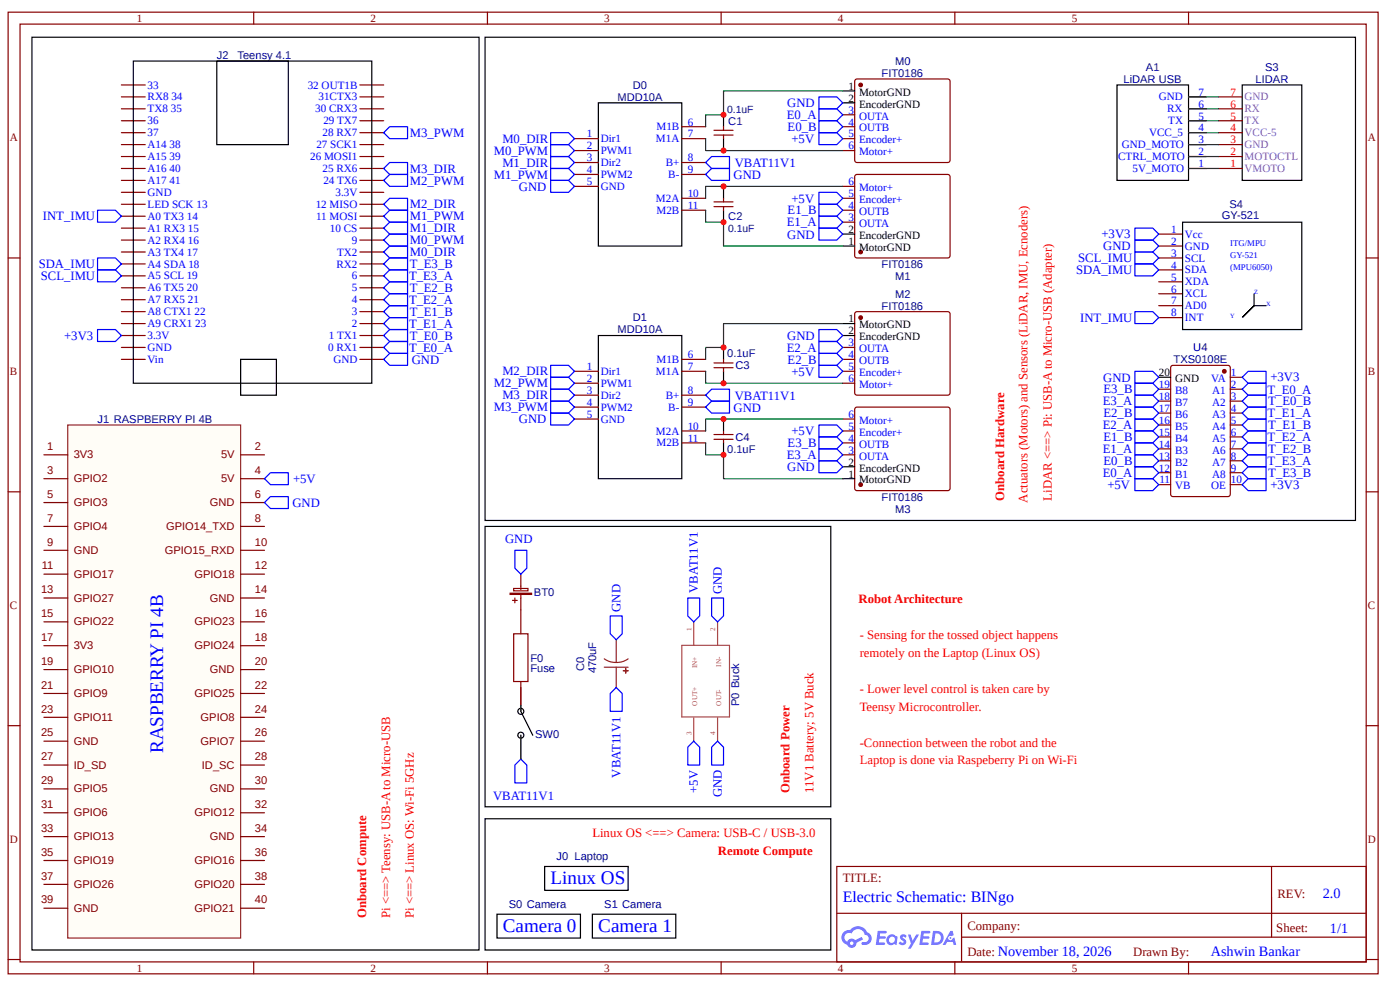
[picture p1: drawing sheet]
<svg xmlns="http://www.w3.org/2000/svg" width="297mm" height="210mm" viewBox="0 0 297 210" stroke-linecap="round" stroke-linejoin="round" font-family="sans-serif">
<g fill="none" stroke="#800" stroke-width=".25">
<path d="M1.7 2.6h290.7v203.9h-290.7zM4.3 5.1h285.5v198.8h-285.5zM53.8 2.6v2.5M103.4 2.6v2.5M153 2.6v2.5M202.6 2.6v2.5M252.1 2.6v2.5M1.7 54.7h2.6M289.8 54.7h2.6M1.7 104.3h2.6M289.8 104.3h2.6M1.7 153.8h2.6"/>
<path d="M289.8 153.8h2.6M177.5 183.7h112.3v20.2h-112.3zM177.6 193.6h112.1M204 198.7h85.7M204 193.6v10.1M269.8 183.7v15M1.7 203.4h2.6M53.8 203.9v2.6M103.4 203.9v2.6M153 203.9v2.6M202.6 203.9v2.6M252.1 203.9v2.6"/>
<path d="M289.8 203.4h2.6"/>
</g>
<g fill="#58f">
<path d="M191.1 198.2l.5-.1 .4 .1 .3 .2-.2 .5a.33 .33 0 0 0-.3-.3 .33 .33 0 0 0-.3 .1v.1a.85 .85 0 0 1 .7 .6 .85 .85 0 0 1-.3 .9l-.7 .1-.6-.4 .4-.4 .5 .3 .2-.1v-.2a.88 .88 0 0 1-.6-1.4z"/>
<path d="M192.6 198.1h.6l.4 1.3 .8-1.3h.6l-1.8 3h-.6l.7-1.1z"/>
<path d="M186.2 197.4h1.7l.2 .1-.1 .3-1.3 .1-.1 .6h1.1l.2 .3-.2 .2h-1.1l-.2 .8h1.3l.1 .3-.1 .2h-1.9z"/>
<path d="M195.5 197.4h1.6l.2 .1v.3l-1.3 .1-.1 .6h1.1l.2 .3-.3 .2h-1.1l-.1 .8h1.2l.1 .3-.1 .2h-1.9z"/>
<path d="M201.6 197.4h.5l.2 .9-.4 .2a.49 .49 0 0 0-.7 .2 .49 .49 0 0 0 .3 .7 .49 .49 0 0 0 .6-.5l.4-.2 .4 1.6h-.6l-.2-.6h-1.2l-.3 .6h-.6z"/>
<path d="M197.9 197.4l-.4 2.9h1a1.51 1.51 0 0 0 1.7-1.5 1.51 1.51 0 0 0-1.8-1.4zM198.4 197.9a1.02 1.02 0 0 1 1.2 1.1 1.02 1.02 0 0 1-1.4 .8z"/>
<path d="M188.5 198.4a1.11 1.11 0 0 0-.3 1.5 1.11 1.11 0 0 0 1.6 .3l.4 .1 .2-1.6-.4-.2a1.01 1.01 0 0 0-1.5-.1zM188.5 199.2a.66 .66 0 0 1 1.3 0 .66 .66 0 0 1-1.3 0z"/>
<path d="M179 197.6a1.58 1.58 0 0 0 .7 2.7 1.01 1.01 0 0 0 1.2 .6 1.01 1.01 0 0 0 .8-1l1.4-.7-.3-.6-1.4 .7a1.02 1.02 0 0 0-1.7 .4 .99 .99 0 0 1-.4-1.4 .99 .99 0 0 1 1.4-.4 1.48 1.48 0 0 1 1.5-.9 1.48 1.48 0 0 1 1.3 1.2 .82 .82 0 0 1 .8 1 .82 .82 0 0 1-1.2 .5l-.3 .2v.3a1.4 1.4 0 0 0 2-.6 1.4 1.4 0 0 0-.9-2 2.19 2.19 0 0 0-3.6-.4l-.8 .1zM180.3 200a.4 .4 0 0 1 .8 0 .4 .4 0 0 1-.8 0z"/>
<circle cx="201.6" cy="198.9" r=".19"/>
</g>
<path d="M109 134.4h3v10.1h-3zM110.5 129.3v5.1M110.5 144.5v6.3M110.5 155.9v5" fill="none" stroke="#800" stroke-width=".25"/>
<g fill="none" stroke="#000" stroke-width=".25">
<path d="M110.5 150.8l2.5 5.1"/>
<circle cx="110.5" cy="150.8" r=".63"/>
<circle cx="110.5" cy="155.9" r=".63"/>
</g>
<path d="M110.5 149.5v1.3" fill="none" stroke="#080" stroke-width=".25"/>
<path d="M128.2 139.7a4.1 4.1 0 0 0 2.5 .7M130.7 135.6v4.8M133.3 139.7a4.1 4.1 0 0 1-2.6 .7M128.2 141.5h5.1M130.7 141.5v4.3" fill="none" stroke="#8d2323" stroke-width=".25"/>
<path d="M132.2 142.2h1.1z" fill="#8d2323"/>
<path d="M132.2 142.2h1.1z" fill="none" stroke="#8d2323" stroke-width=".25"/>
<path d="M132.7 141.7l.1 1z" fill="#8d2323"/>
<path d="M132.7 141.7l.1 1z" fill="none" stroke="#8d2323" stroke-width=".25"/>
<path d="M144.6 136.8h10.2v15.2h-10.2zM147.2 131.8v5M152.2 131.8v5M147.2 152.2v4.9M152.2 152.2v4.9" fill="none" stroke="#a54b4b" stroke-width=".25"/>
<g fill="none" stroke="#800" stroke-width=".25">
<path d="M181.5 16.9l.3-.2h19.3l.3 .2 .2 .4v16.6l-.2 .4-.3 .2h-19.3l-.3-.2-.2-.4v-16.6zM121.9 37h5M121.9 34.5h5M121.9 29.4h5M121.9 39.5h5M121.9 31.9h5M144.6 37h5.1M144.6 34.5h5.1M144.6 29.4h5.1M144.6 26.9h5.1M144.6 44.6h5.1M144.6 42h5.1"/>
<path d="M121.9 78.7h5M144.6 78.7h5.1M144.6 76.2h5.1M121.9 86.3h5M121.9 83.8h5M121.9 88.8h5M121.9 81.3h5M144.6 93.9h5.1M144.6 91.4h5.1M144.6 86.3h5.1M144.6 83.8h5.1M110.5 121.7v2.6"/>
<path d="M110.5 126.8v2.5"/>
</g>
<path d="M108.2 125.8h4.6v.2h-4.6zM108.7 127.3h1M109 124.8h3v.5h-3zM109.2 126.8v1M110.5 124.3v.7M110.5 126v.8" fill="none" stroke="#a00000" stroke-width=".25"/>
<path d="M109.2 116.7h2.6v3.8l-1.3 1.2-1.3-1.2zM129.5 130.6h2.5v3.8l-1.3 1.2-1.2-1.2zM145.9 126.8h2.5v3.8l-1.2 1.2-1.3-1.2zM151 126.8h2.5v3.8l-1.3 1.2-1.2-1.2zM129.5 147l1.2-1.2 1.3 1.2v3.8h-2.5zM145.9 158.4l1.3-1.3 1.2 1.3v3.8h-2.5zM151 158.4l1.2-1.3 1.3 1.3v3.8h-2.5zM109.2 162.2l1.3-1.3 1.3 1.3v3.8h-2.6z" fill="none" stroke="#00f" stroke-width=".25"/>
<path d="M110.5 155.9v5" fill="none" stroke="#080" stroke-width=".25"/>
<path d="M126.9 21.8h17.7v30.4h-17.7zM126.9 71.1h17.7v30.4h-17.7z" fill="none" stroke="#000" stroke-width=".25"/>
<circle cx="182.6" cy="18" r=".38" fill="#800"/>
<g fill="none" stroke="#800" stroke-width=".25">
<path d="M178.8 24.3h2.5M178.8 26.9h2.5M178.8 29.4h2.5M178.8 31.9h2.5M181.5 37.1l.3-.1h19.3l.3 .1 .2 .4v16.7l-.2 .3-.3 .2h-19.3l-.3-.2-.2-.3v-16.7z"/>
<circle cx="182.6" cy="18" r=".38"/>
</g>
<path d="M178.8 19.3h2.5M178.8 21.8h2.5" fill="none" stroke="#000" stroke-width=".25"/>
<circle cx="182.6" cy="53.4" r=".38" fill="#800"/>
<g fill="none" stroke="#800" stroke-width=".25">
<path d="M178.8 39.5h2.5M178.8 47.1h2.5M178.8 44.6h2.5M178.8 42h2.5M181.5 66.2l.3-.1h19.3l.3 .1 .2 .4v16.7l-.2 .3-.3 .2h-19.3l-.3-.2-.2-.3v-16.7z"/>
<circle cx="182.6" cy="53.4" r=".38"/>
</g>
<path d="M178.8 52.2h2.5M178.8 49.6h2.5" fill="none" stroke="#000" stroke-width=".25"/>
<circle cx="182.6" cy="67.3" r=".38" fill="#800"/>
<g fill="none" stroke="#800" stroke-width=".25">
<path d="M151.5 27.6h4M151.5 28.6h4M153.5 26.9v.7M153.5 28.6v.8M178.8 73.7h2.5M178.8 76.2h2.5M178.8 78.7h2.5M178.8 81.3h2.5M181.5 86.5l.3-.2h19.3l.3 .2 .2 .3v16.7l-.2 .4-.3 .1h-19.3l-.3-.1-.2-.4v-16.7z"/>
<circle cx="182.6" cy="67.3" r=".38"/>
</g>
<path d="M153.5 24.3v2.6M153.5 29.4v2.5M178.8 68.6h2.5M178.8 71.1h2.5" fill="none" stroke="#000" stroke-width=".25"/>
<path d="M116.8 38.2h3.8l1.3 1.3-1.3 1.3h-3.8zM149.7 34.5l1.3-1.3h3.8v2.5h-3.8zM151 35.7h3.8v2.5h-3.8l-1.3-1.2zM116.8 87.6h3.8l1.3 1.2-1.3 1.3h-3.8zM149.7 83.8l1.3-1.3h3.8v2.5h-3.8zM151 85h3.8v2.6h-3.8l-1.3-1.3z" fill="none" stroke="#00f" stroke-width=".25"/>
<circle cx="182.6" cy="102.8" r=".38" fill="#800"/>
<g fill="none" stroke="#800" stroke-width=".25">
<path d="M151.5 42.8h4M151.5 43.8h4M153.5 42v.8M153.5 43.8v.8M151.5 77h4M151.5 78h4M153.5 76.2v.8M153.5 78v.7M248.5 77.6l.4-.1h11.6l.5 .3v27l-.3 .4-11.8 .1-.5-.3v-27zM151.5 92.1h4M151.5 93.1h4M153.5 91.4v.7"/>
<path d="M153.5 93.1v.8M178.8 96.4h2.5M178.8 93.9h2.5M178.8 91.4h2.5M178.8 88.8h2.5"/>
<circle cx="182.6" cy="102.8" r=".38"/>
</g>
<path d="M153.5 39.5v2.5M153.5 44.6v2.5M153.5 73.7v2.5M153.5 78.7v2.6M153.5 88.8v2.6M153.5 93.9v2.5M178.8 99h2.5M178.8 101.5h2.5" fill="none" stroke="#000" stroke-width=".25"/>
<path d="M116.8 28.1h3.8l1.3 1.3-1.3 1.3h-3.8zM116.8 30.7h3.8l1.3 1.2-1.3 1.3h-3.8zM116.8 33.2h3.8l1.3 1.3-1.3 1.2h-3.8zM116.8 35.7h3.8l1.3 1.3-1.3 1.2h-3.8zM116.8 77.5h3.8l1.3 1.2-1.3 1.3h-3.8zM116.8 80h3.8l1.3 1.3-1.3 1.2h-3.8zM116.8 82.5h3.8l1.3 1.3-1.3 1.2h-3.8zM116.8 85h3.8l1.3 1.3-1.3 1.3h-3.8z" fill="none" stroke="#00f" stroke-width=".25"/>
<circle cx="259.7" cy="78.7" r=".38" fill="#800"/>
<g fill="none" stroke="#800" stroke-width=".25">
<path d="M261 80h2.5M245.8 82.5h2.6M245.8 85h2.6M245.8 87.6h2.6M245.8 90.1h2.6M245.8 92.6h2.6M245.8 95.2h2.6M245.8 97.7h2.6M261 82.5h2.5M261 85h2.5M261 87.6h2.5M261 90.1h2.5"/>
<path d="M261 92.6h2.5M261 95.2h2.5M261 97.7h2.5M245.8 100.2h2.6M245.8 102.8h2.6M261 100.2h2.5M261 102.8h2.5"/>
<circle cx="259.7" cy="78.7" r=".38"/>
</g>
<path d="M245.8 80h2.6" fill="none" stroke="#000" stroke-width=".25"/>
<g fill="none" stroke="#00f" stroke-width=".25">
<path d="M173.7 20.5h3.8l1.3 1.3-1.3 1.3h-3.8zM173.7 28.1h3.8l1.3 1.3-1.3 1.3h-3.8zM173.7 23.1h3.8l1.3 1.2-1.3 1.3h-3.8zM173.7 25.6h3.8l1.3 1.3-1.3 1.2h-3.8zM173.7 48.4h3.8l1.3 1.2-1.3 1.3h-3.8zM173.7 40.8h3.8l1.3 1.2-1.3 1.3h-3.8zM173.7 43.3h3.8l1.3 1.3-1.3 1.2h-3.8zM173.7 45.8h3.8l1.3 1.3-1.3 1.3h-3.8zM173.7 77.5h3.8l1.3 1.2-1.3 1.3h-3.8zM173.7 69.9h3.8l1.3 1.2-1.3 1.3h-3.8zM173.7 72.4h3.8l1.3 1.3-1.3 1.2h-3.8zM173.7 74.9h3.8l1.3 1.3-1.3 1.3h-3.8z"/>
<path d="M240.8 78.7h3.8l1.2 1.3-1.2 1.3h-3.8zM264.8 78.7h3.8v2.6h-3.8l-1.3-1.3zM173.7 90.1h3.8l1.3 1.3-1.3 1.2h-3.8zM173.7 97.7h3.8l1.3 1.3-1.3 1.2h-3.8zM173.7 92.6h3.8l1.3 1.3-1.3 1.3h-3.8zM173.7 95.2h3.8l1.3 1.2-1.3 1.3h-3.8zM240.8 99h3.8l1.2 1.2-1.2 1.3h-3.8zM240.8 96.4h3.8l1.2 1.3-1.2 1.3h-3.8zM240.8 93.9h3.8l1.2 1.3-1.2 1.2h-3.8zM240.8 91.4h3.8l1.2 1.2-1.2 1.3h-3.8zM240.8 88.8h3.8l1.2 1.3-1.2 1.3h-3.8zM240.8 86.3h3.8l1.2 1.3-1.2 1.2h-3.8z"/>
<path d="M240.8 83.8h3.8l1.2 1.2-1.2 1.3h-3.8zM240.8 81.3h3.8l1.2 1.2-1.2 1.3h-3.8zM264.8 81.3h3.8v2.5h-3.8l-1.3-1.3zM264.8 83.8h3.8v2.5h-3.8l-1.3-1.3zM264.8 86.3h3.8v2.5h-3.8l-1.3-1.2zM264.8 88.8h3.8v2.6h-3.8l-1.3-1.3zM264.8 91.4h3.8v2.5h-3.8l-1.3-1.3zM264.8 93.9h3.8v2.5h-3.8l-1.3-1.2zM264.8 96.4h3.8v2.6h-3.8l-1.3-1.3zM264.8 99h3.8v2.5h-3.8l-1.3-1.3zM240.8 101.5h3.8l1.2 1.3-1.2 1.2h-3.8zM264.8 101.5h3.8v2.5h-3.8l-1.3-1.2z"/>
</g>
<path d="M14.4 90.1h36.6v108.8h-36.6z" fill="#fffdf7"/>
<path d="M14.4 90.1h36.6v108.8h-36.6z" fill="none" stroke="#8a2525" stroke-width=".25"/>
<g fill="none" stroke="#800000" stroke-width=".25">
<path d="M9.3 96.4h5.1M51 96.4h5.1M9.3 101.5h5.1M9.3 106.5h5.1M9.3 111.6h5.1M9.3 116.7h5.1M51 101.5h5.1M51 106.5h5.1M51 111.6h5.1M51 116.7h5.1M9.3 121.7h5.1M9.3 126.8h5.1"/>
<path d="M9.3 131.8h5.1M9.3 136.9h5.1M51 121.7h5.1M51 126.8h5.1M51 131.8h5.1M51 136.9h5.1M9.3 142h5.1M9.3 147h5.1M9.3 152.1h5.1M9.3 157.1h5.1M51 142h5.1M51 147h5.1"/>
<path d="M51 152.1h5.1M51 157.1h5.1M9.3 162.2h5.1M9.3 167.3h5.1M9.3 172.3h5.1M9.3 177.4h5.1M51 162.2h5.1M51 167.3h5.1M51 172.3h5.1M51 177.4h5.1M9.3 182.4h5.1M9.3 187.5h5.1"/>
<path d="M9.3 192.6h5.1M51 182.4h5.1M51 187.5h5.1M51 192.6h5.1"/>
</g>
<g fill="none" stroke="#00f" stroke-width=".25">
<path d="M82.7 34.5h3.8v2.5h-3.8l-1.3-1.3zM82.7 37h3.8v2.5h-3.8l-1.3-1.3zM82.7 26.9h3.8v2.5h-3.8l-1.3-1.3zM20.7 57.2h3.8l1.3 1.3-1.3 1.2h-3.8zM20.7 54.7h3.8l1.3 1.3-1.3 1.2h-3.8zM20.7 44.6h3.8l1.3 1.2-1.3 1.3h-3.8zM82.7 42h3.8v2.6h-3.8l-1.3-1.3zM82.7 44.6h3.8v2.5h-3.8l-1.3-1.3zM82.7 47.1h3.8v2.5h-3.8l-1.3-1.2zM82.7 49.6h3.8v2.6h-3.8l-1.3-1.3zM82.7 52.2h3.8v2.5h-3.8l-1.3-1.3zM82.7 54.7h3.8v2.5h-3.8l-1.3-1.2z"/>
<path d="M82.7 57.2h3.8v2.5h-3.8l-1.3-1.2zM82.7 59.7h3.8v2.6h-3.8l-1.3-1.3zM240.8 48.4h3.8l1.2 1.2-1.2 1.3h-3.8zM240.8 50.9h3.8l1.2 1.3-1.2 1.2h-3.8zM240.8 53.4h3.8l1.2 1.3-1.2 1.3h-3.8zM240.8 56h3.8l1.2 1.2-1.2 1.3h-3.8zM20.7 69.9h3.8l1.3 1.2-1.3 1.3h-3.8zM82.7 62.3h3.8v2.5h-3.8l-1.3-1.3zM82.7 64.8h3.8v2.5h-3.8l-1.3-1.2zM82.7 67.3h3.8v2.6h-3.8l-1.3-1.3zM82.7 69.9h3.8v2.5h-3.8l-1.3-1.3zM82.7 72.4h3.8v2.5h-3.8l-1.3-1.2z"/>
<path d="M82.7 74.9h3.8v2.6h-3.8l-1.3-1.3zM240.8 66.1h3.8l1.2 1.2-1.2 1.3h-3.8zM57.4 105.3h3.8v2.5h-3.8l-1.3-1.3zM57.4 100.2h3.8v2.6h-3.8l-1.3-1.3z"/>
</g>
<g fill="none" stroke="#800" stroke-width=".25">
<path d="M25.8 18h5M76.3 18h5.1M25.8 38.2h5M25.8 35.7h5M25.8 33.2h5M25.8 30.7h5M25.8 28.1h5M25.8 25.6h5M25.8 23.1h5M25.8 20.5h5M76.3 38.2h5.1M76.3 35.7h5.1"/>
<path d="M76.3 33.2h5.1M76.3 30.7h5.1M76.3 28.1h5.1M76.3 25.6h5.1M76.3 23.1h5.1M76.3 20.5h5.1M252.1 35.7h3.8M252.1 33.2h3.8M252.1 30.7h3.8M252.1 28.1h3.8M252.1 25.6h3.8M252.1 23.1h3.8"/>
<path d="M252.1 20.5h3.8M258.5 35.7h5M258.5 33.2h5M258.5 30.7h5M258.5 28.1h5M258.5 25.6h5M258.5 23.1h5M258.5 20.5h5M25.8 58.5h5M25.8 56h5M25.8 53.4h5M25.8 50.9h5"/>
<path d="M25.8 48.4h5M25.8 45.8h5M25.8 43.3h5M25.8 40.8h5M76.3 58.5h5.1M76.3 56h5.1M76.3 53.4h5.1M76.3 50.9h5.1M76.3 48.4h5.1M76.3 45.8h5.1M76.3 43.3h5.1M76.3 40.8h5.1"/>
<path d="M245.8 49.6h5.1M245.8 52.2h5.1M245.8 54.7h5.1M245.8 57.2h5.1M245.8 59.7h5.1M25.8 76.2h5M25.8 73.7h5M25.8 71.1h5M25.8 68.6h5M25.8 66.1h5M25.8 63.5h5M25.8 61h5"/>
<path d="M76.3 76.2h5.1M76.3 73.7h5.1M76.3 71.1h5.1M76.3 68.6h5.1M76.3 66.1h5.1M76.3 63.5h5.1M76.3 61h5.1M245.8 62.3h5.1M245.8 64.8h5.1M245.8 67.3h5.1"/>
</g>
<g fill="none" stroke="#000" stroke-width=".25">
<path d="M6.8 7.9h94.8v193.5h-94.8zM28.3 13h50.6v68.3h-50.6zM46 13h15.2v17.7h-15.2zM102.9 7.9h184.7v102.4h-184.7zM237 18h15.1v20.2h-15.1zM263.5 18h12.7v20.2h-12.7zM250.9 47.1h25.3v22.8h-25.3zM51 76.2h7.6v7.6h-7.6zM266.1 62.3v2.5l-2.6 2.5 2.6-2.5h2.5M102.9 111.6h73.4v59.5h-73.4zM102.9 173.6h73.4v27.8h-73.4zM105.4 193.8h17.7v5.1h-17.7z"/>
<path d="M115.6 183.7h17.7v5.1h-17.7zM125.7 193.8h17.7v5.1h-17.7z"/>
</g>
<g fill="none" stroke="#080" stroke-width=".25">
<path d="M178.8 19.3h-25.3v5h-3.8v2.6M149.7 29.4v2.5h29.1M178.8 39.5h-29.1v2.5M252.1 25.6h6.4M252.1 20.5h6.4M252.1 23.1h6.4M252.1 28.1h6.4M252.1 30.7h6.4M252.1 33.2h6.4M252.1 35.7h6.4M149.7 44.6v2.5h3.8v5.1h25.3M149.7 78.7v2.6h29.1"/>
<path d="M178.8 68.6h-25.3v5.1h-3.8v2.5M149.7 93.9v2.5h3.8v5.1h25.3M178.8 88.8h-29.1v2.6"/>
</g>
<g fill="#c00">
<circle cx="153.5" cy="88.8" r=".63"/>
<circle cx="153.5" cy="73.7" r=".63"/>
<circle cx="153.5" cy="96.4" r=".63"/>
<circle cx="153.5" cy="47.1" r=".63"/>
<circle cx="153.5" cy="39.5" r=".63"/>
<circle cx="153.5" cy="31.9" r=".63"/>
<circle cx="153.5" cy="24.3" r=".63"/>
<circle cx="153.5" cy="81.3" r=".63"/>
</g>
<g font-size="4" fill="#00f">
<text x="34.6" y="159.7" transform="rotate(-90 34.6 159.7)">RASPBERRY PI 4B</text>
<text x="116.8" y="187.5">Linux OS</text>
<text x="106.7" y="197.6">Camera 0</text>
<text x="126.9" y="197.6">Camera 1</text>
</g>
<text font-size="3.4" fill="#00f" x="178.8" y="191.3">Electric Schematic: BINgo</text>
<g font-size="3" fill="#00f">
<text x="280.6" y="190.3">2.0</text>
<text x="282.2" y="197.7">1/1</text>
<text x="256.9" y="202.7">Ashwin Bankar</text>
</g>
<g font-size="2.7" fill="#00f">
<text x="167" y="22.7">GND</text>
<text x="87" y="29">M3_PWM</text>
<text x="166.9" y="25.2">E0_A</text>
<text x="167.1" y="27.8">E0_B</text>
<text x="104.8" y="32.8">M0_PWM</text>
<text x="106.6" y="30.3">M0_DIR</text>
<text x="106.6" y="35.4">M1_DIR</text>
<text x="155.9" y="35.4">VBAT11V1</text>
<text x="167.9" y="30.3">+5V</text>
<text x="87" y="36.6">M3_DIR</text>
<text x="87" y="39.1">M2_PWM</text>
<text x="104.8" y="37.9">M1_PWM</text>
<text x="110.1" y="40.4">GND</text>
<text x="155.6" y="37.9">GND</text>
<text x="9.1" y="46.7">INT_IMU</text>
<text x="87" y="44.2">M2_DIR</text>
<text x="87" y="46.7">M1_PWM</text>
<text x="166.9" y="48">E1_A</text>
<text x="167.1" y="45.5">E1_B</text>
<text x="167.9" y="43">+5V</text>
<text x="87" y="49.3">M1_DIR</text>
<text x="87" y="51.8">M0_PWM</text>
<text x="167" y="50.6">GND</text>
<text x="233.7" y="50.5">+3V3</text>
<text x="234" y="53.1">GND</text>
<text x="8.2" y="56.9">SDA_IMU</text>
<text x="8.7" y="59.4">SCL_IMU</text>
<text x="86.8" y="59.4">T_E3_A</text>
<text x="86.9" y="56.9">T_E3_B</text>
<text x="87" y="54.3">M0_DIR</text>
<text x="228.3" y="58.1">SDA_IMU</text>
<text x="228.7" y="55.6">SCL_IMU</text>
<text x="86.8" y="64.5">T_E2_A</text>
<text x="86.9" y="61.9">T_E2_B</text>
<text x="86.8" y="69.5">T_E1_A</text>
<text x="86.9" y="67">T_E1_B</text>
<text x="229.2" y="68.2">INT_IMU</text>
<text x="13.6" y="72">+3V3</text>
<text x="86.8" y="74.6">T_E0_A</text>
<text x="86.9" y="72">T_E0_B</text>
<text x="87.3" y="77.1">GND</text>
<text x="166.9" y="74.5">E2_A</text>
<text x="167" y="72.1">GND</text>
<text x="167.1" y="77.1">E2_B</text>
<text x="104.8" y="82.2">M2_PWM</text>
<text x="106.6" y="79.6">M2_DIR</text>
<text x="167.9" y="79.6">+5V</text>
<text x="234" y="80.9">GND</text>
<text x="234.1" y="83.4">E3_B</text>
<text x="268.9" y="83.4">T_E0_A</text>
<text x="269.5" y="80.9">+3V3</text>
<text x="104.8" y="87.2">M3_PWM</text>
<text x="106.6" y="84.7">M3_DIR</text>
<text x="110.1" y="89.8">GND</text>
<text x="155.6" y="87.2">GND</text>
<text x="155.9" y="84.7">VBAT11V1</text>
<text x="234" y="85.9">E3_A</text>
<text x="234.1" y="88.5">E2_B</text>
<text x="268.9" y="88.5">T_E1_A</text>
<text x="269.1" y="86">T_E0_B</text>
<text x="167.1" y="94.8">E3_B</text>
<text x="167.9" y="92.3">+5V</text>
<text x="234" y="91">E2_A</text>
<text x="234.1" y="93.5">E1_B</text>
<text x="268.9" y="93.5">T_E2_A</text>
<text x="269.1" y="91">T_E1_B</text>
<text x="166.9" y="97.3">E3_A</text>
<text x="167" y="99.9">GND</text>
<text x="234" y="101.1">E0_A</text>
<text x="234" y="96.1">E1_A</text>
<text x="234.1" y="98.6">E0_B</text>
<text x="268.9" y="98.6">T_E3_A</text>
<text x="269.1" y="96.1">T_E2_B</text>
<text x="269.1" y="101.1">T_E3_B</text>
<text x="62" y="107.5">GND</text>
<text x="62.2" y="102.4">+5V</text>
<text x="234.9" y="103.7">+5V</text>
<text x="269.5" y="103.6">+3V3</text>
<text x="107.1" y="115">GND</text>
<text x="148" y="125.7" transform="rotate(-90 148 125.7)">VBAT11V1</text>
<text x="153.1" y="125.9" transform="rotate(-90 153.1 125.9)">GND</text>
<text x="131.7" y="129.7" transform="rotate(-90 131.7 129.7)">GND</text>
<text x="131.7" y="164.9" transform="rotate(-90 131.7 164.9)">VBAT11V1</text>
<text x="104.6" y="169.6">VBAT11V1</text>
<text x="148.1" y="168.1" transform="rotate(-90 148.1 168.1)">+5V</text>
<text x="153.1" y="169" transform="rotate(-90 153.1 169)">GND</text>
</g>
<g font-size="2.7" fill="#f00">
<text x="213" y="106.1" transform="rotate(-90 213 106.1)">Onboard Hardware</text>
<text x="218" y="106.5" transform="rotate(-90 218 106.5)">Actuators (Motors) and Sensors (LiDAR, IMU, Ecnoders)</text>
<text x="223.1" y="106.1" transform="rotate(-90 223.1 106.1)">LiDAR &lt;==&gt; Pi: USB-A to Micro-USB (Adapter)</text>
<text x="182.2" y="127.9">Robot Architecture</text>
<text x="182.4" y="135.5">- Sensing for the tossed object happens</text>
<text x="182.4" y="139.3">remotely on the Laptop (Linux OS)</text>
<text x="182.4" y="146.9">- Lower level control is taken care by</text>
<text x="182.4" y="150.7">Teensy Microcontroller.</text>
<text x="182.4" y="158.3">-Connection between the robot and the</text>
<text x="182.4" y="162.1">Laptop is done via Raspeberry Pi on Wi-Fi</text>
<text x="167.5" y="168.1" transform="rotate(-90 167.5 168.1)">Onboard Power</text>
<text x="172.6" y="168.1" transform="rotate(-90 172.6 168.1)">11V1 Battery; 5V Buck</text>
<text x="125.7" y="177.4">Linux OS &lt;==&gt; Camera: USB-C / USB-3.0</text>
<text x="152.3" y="181.3">Remote Compute</text>
<text x="77.7" y="194.7" transform="rotate(-90 77.7 194.7)">Onboard Compute</text>
<text x="82.8" y="194.7" transform="rotate(-90 82.8 194.7)">Pi &lt;==&gt; Teensy: USB-A to Micro-USB</text>
<text x="87.8" y="194.7" transform="rotate(-90 87.8 194.7)">Pi &lt;==&gt; Linux OS: Wi-Fi 5GHz</text>
</g>
<g font-size="2.7" fill="#800">
<text x="178.8" y="187">TITLE:</text>
<text x="271" y="190.3">REV:</text>
<text x="205.3" y="197.2">Company:</text>
<text x="270.8" y="197.6">Sheet:</text>
<text x="205.3" y="202.7">Date: November 18, 2026</text>
<text x="240.4" y="202.7">Drawn By:</text>
</g>
<g font-size="2.4" fill="#800">
<text x="29" y="4.7">1</text>
<text x="78.6" y="4.7">2</text>
<text x="128.2" y="4.7">3</text>
<text x="177.8" y="4.7">4</text>
<text x="227.4" y="4.7">5</text>
<text x="2.1" y="29.9">A</text>
<text x="290.2" y="29.9">A</text>
<text x="2.1" y="79.5">B</text>
<text x="290.2" y="79.5">B</text>
<text x="2.1" y="129.1">C</text>
<text x="290.2" y="129.1">C</text>
<text x="2.1" y="178.6">D</text>
<text x="290.2" y="178.6">D</text>
<text x="29" y="206.1">1</text>
<text x="78.6" y="206.1">2</text>
<text x="128.2" y="206.1">3</text>
<text x="177.8" y="206.1">4</text>
<text x="227.4" y="206.1">5</text>
</g>
<g font-size="2.4" fill="#000080">
<text x="46" y="12.5">J2</text>
<text x="50.4" y="12.5">Teensy 4.1</text>
<text x="187" y="16.3">FIT0186</text>
<text x="189.9" y="13.8">M0</text>
<text x="238.4" y="17.6">LiDAR USB</text>
<text x="243.1" y="15">A1</text>
<text x="266.4" y="17.6">LIDAR</text>
<text x="268.4" y="15">S3</text>
<text x="131" y="21.4">MDD10A</text>
<text x="134.3" y="18.8">D0</text>
<text x="154.5" y="26.4">C1</text>
<text x="154.5" y="46.7">C2</text>
<text x="259.2" y="46.3">GY-521</text>
<text x="260.8" y="44.2">S4</text>
<text x="187" y="56.9">FIT0186</text>
<text x="189.9" y="59.4">M1</text>
<text x="187" y="65.6">FIT0186</text>
<text x="189.9" y="63.1">M2</text>
<text x="131" y="70.7">MDD10A</text>
<text x="134.3" y="68.2">D1</text>
<text x="154.3" y="75.8">0.1uF</text>
<text x="249" y="77">TXS0108E</text>
<text x="253.2" y="74.5">U4</text>
<text x="156" y="78.3">C3</text>
<text x="20.7" y="89.7">J1 RASPBERRY PI 4B</text>
<text x="156" y="93.5">C4</text>
<text x="154.3" y="96">0.1uF</text>
<text x="187" y="106.2">FIT0186</text>
<text x="189.9" y="108.8">M3</text>
<text x="113.3" y="126.3">BT0</text>
<text x="112.5" y="142.6">Fuse</text>
<text x="112.5" y="140.2">F0</text>
<text x="123.9" y="142.2" transform="rotate(-90 123.9 142.2)">C0</text>
<text x="126.5" y="142.8" transform="rotate(-90 126.5 142.8)">470uF</text>
<text x="156.8" y="149.7" transform="rotate(-90 156.8 149.7)">P0 Buck</text>
<text x="113.5" y="156.5">SW0</text>
<text x="118.1" y="182.4">J0 Laptop</text>
<text x="108" y="192.6">S0 Camera</text>
<text x="128.2" y="192.6">S1 Camera</text>
</g>
<g font-size="2.4" fill="#00f">
<text x="31.3" y="18.8">33</text>
<text x="31.3" y="21.3">RX8</text>
<text x="31.3" y="23.8">TX8</text>
<text x="36.2" y="23.8">35</text>
<text x="36.4" y="21.3">34</text>
<text x="65.3" y="18.8">32 OUT1B</text>
<text x="66.9" y="23.8">30 CRX3</text>
<text x="67.6" y="21.3">31CTX3</text>
<text x="245.8" y="21.3">GND</text>
<text x="247.6" y="23.8">RX</text>
<text x="254.3" y="22.8">6</text>
<text x="254.3" y="20.3">7</text>
<text x="31.3" y="26.4">36</text>
<text x="31.3" y="28.9">37</text>
<text x="68.4" y="28.9">28 RX7</text>
<text x="68.6" y="26.4">29 TX7</text>
<text x="124.5" y="29.1">1</text>
<text x="139.3" y="27.6">M1B</text>
<text x="145.9" y="29.1">7</text>
<text x="145.9" y="26.6">6</text>
<text x="180" y="24.1">3</text>
<text x="180" y="26.6">4</text>
<text x="180" y="29.1">5</text>
<text x="182.3" y="25.3">OUTA</text>
<text x="182.3" y="27.9">OUTB</text>
<text x="243.8" y="28.9">VCC_5</text>
<text x="247.8" y="26.4">TX</text>
<text x="254.3" y="27.9">4</text>
<text x="254.3" y="25.3">5</text>
<text x="31.3" y="31.4">A14</text>
<text x="31.3" y="33.9">A15</text>
<text x="36" y="31.4">38</text>
<text x="36" y="33.9">39</text>
<text x="65.8" y="33.9">26 MOSI1</text>
<text x="67.1" y="31.4">27 SCK1</text>
<text x="124.5" y="34.2">3</text>
<text x="124.5" y="31.7">2</text>
<text x="127.4" y="35.2">Dir2</text>
<text x="127.4" y="32.7">PWM1</text>
<text x="127.4" y="30.2">Dir1</text>
<text x="139.2" y="30.2">M1A</text>
<text x="141.2" y="35.2">B+</text>
<text x="145.9" y="34.2">8</text>
<text x="180" y="31.7">6</text>
<text x="182.3" y="30.4">Encoder+</text>
<text x="182.3" y="32.9">Motor+</text>
<text x="237.2" y="33.9">CTRL_MOTO</text>
<text x="238" y="31.4">GND_MOTO</text>
<text x="254.3" y="35.5">1</text>
<text x="254.3" y="32.9">2</text>
<text x="254.3" y="30.4">3</text>
<text x="31.3" y="36.5">A16</text>
<text x="31.3" y="39">A17</text>
<text x="31.3" y="41.5">GND</text>
<text x="36" y="36.5">40</text>
<text x="36" y="39">41</text>
<text x="68.4" y="36.5">25 RX6</text>
<text x="68.6" y="39">24 TX6</text>
<text x="71.2" y="41.5">3.3V</text>
<text x="124.5" y="39.3">5</text>
<text x="124.5" y="36.7">4</text>
<text x="127.4" y="40.3">GND</text>
<text x="127.4" y="37.7">PWM2</text>
<text x="141.8" y="37.7">B-</text>
<text x="145.9" y="41.8">10</text>
<text x="145.9" y="36.7">9</text>
<text x="180" y="41.8">5</text>
<text x="180" y="39.3">6</text>
<text x="182.3" y="40.5">Motor+</text>
<text x="240.3" y="36.5">5V_MOTO</text>
<text x="31.3" y="44.1">LED SCK 13</text>
<text x="31.3" y="46.6">A0 TX3</text>
<text x="39.7" y="46.6">14</text>
<text x="67" y="44.1">12 MISO</text>
<text x="67.1" y="46.6">11 MOSI</text>
<text x="139.2" y="42.8">M2A</text>
<text x="139.3" y="45.3">M2B</text>
<text x="145.9" y="44.3">11</text>
<text x="180" y="46.8">3</text>
<text x="180" y="44.3">4</text>
<text x="182.3" y="45.6">OUTB</text>
<text x="182.3" y="43.1">Encoder+</text>
<text x="31.3" y="49.1">A1 RX3</text>
<text x="31.3" y="51.7">A2 RX4</text>
<text x="39.8" y="49.1">15</text>
<text x="39.8" y="51.7">16</text>
<text x="70" y="49.1">10 CS</text>
<text x="74.7" y="51.7">9</text>
<text x="182.3" y="48.1">OUTA</text>
<text x="248.4" y="49.4">1</text>
<text x="248.4" y="51.9">2</text>
<text x="251.4" y="50.4">Vcc</text>
<text x="251.4" y="52.9">GND</text>
<text x="31.3" y="54.2">A3 TX4</text>
<text x="31.3" y="56.7">A4 SDA 18</text>
<text x="31.3" y="59.2">A5 SCL 19</text>
<text x="39.7" y="54.2">17</text>
<text x="71.4" y="56.7">RX2</text>
<text x="71.5" y="54.2">TX2</text>
<text x="74.7" y="59.2">6</text>
<text x="248.4" y="54.4">3</text>
<text x="248.4" y="57">4</text>
<text x="248.4" y="59.5">5</text>
<text x="251.4" y="55.4">SCL</text>
<text x="251.4" y="58">SDA</text>
<text x="31.3" y="61.8">A6 TX5</text>
<text x="31.3" y="64.3">A7 RX5</text>
<text x="39.7" y="61.8">20</text>
<text x="39.8" y="64.3">21</text>
<text x="74.7" y="64.3">4</text>
<text x="74.7" y="61.8">5</text>
<text x="248.4" y="62">6</text>
<text x="248.4" y="64.6">7</text>
<text x="251.4" y="60.5">XDA</text>
<text x="251.4" y="63">XCL</text>
<text x="251.4" y="65.6">AD0</text>
<text x="31.3" y="66.8">A8 CTX1</text>
<text x="31.3" y="69.4">A9 CRX1</text>
<text x="31.3" y="71.9">3.3V</text>
<text x="41.3" y="66.8">22</text>
<text x="41.4" y="69.4">23</text>
<text x="69.8" y="71.9">1 TX1</text>
<text x="74.7" y="69.4">2</text>
<text x="74.7" y="66.8">3</text>
<text x="248.4" y="67.1">8</text>
<text x="251.4" y="68.1">INT</text>
<text x="31.3" y="74.4">GND</text>
<text x="31.3" y="77">Vin</text>
<text x="69.6" y="74.4">0 RX1</text>
<text x="70.7" y="77">GND</text>
<text x="139.3" y="77">M1B</text>
<text x="145.9" y="75.9">6</text>
<text x="180" y="73.4">3</text>
<text x="180" y="75.9">4</text>
<text x="182.3" y="74.7">OUTA</text>
<text x="182.3" y="77.2">OUTB</text>
<text x="124.5" y="83.5">3</text>
<text x="124.5" y="81">2</text>
<text x="124.5" y="78.5">1</text>
<text x="127.4" y="82">PWM1</text>
<text x="127.4" y="79.5">Dir1</text>
<text x="139.2" y="79.5">M1A</text>
<text x="145.9" y="83.5">8</text>
<text x="145.9" y="78.5">7</text>
<text x="180" y="78.5">5</text>
<text x="180" y="81">6</text>
<text x="182.3" y="79.7">Encoder+</text>
<text x="182.3" y="82.3">Motor+</text>
<text x="245.9" y="82.3">19</text>
<text x="249.3" y="83.5">B8</text>
<text x="257" y="81">VA</text>
<text x="257.2" y="83.5">A1</text>
<text x="261.1" y="79.7">1</text>
<text x="261.1" y="82.3">2</text>
<text x="124.5" y="88.6">5</text>
<text x="124.5" y="86.1">4</text>
<text x="127.4" y="89.6">GND</text>
<text x="127.4" y="87.1">PWM2</text>
<text x="127.4" y="84.5">Dir2</text>
<text x="141.2" y="84.5">B+</text>
<text x="141.8" y="87.1">B-</text>
<text x="145.9" y="86.1">9</text>
<text x="180" y="88.6">6</text>
<text x="182.3" y="89.9">Motor+</text>
<text x="245.9" y="89.9">16</text>
<text x="245.9" y="87.3">17</text>
<text x="245.9" y="84.8">18</text>
<text x="249.3" y="88.6">B6</text>
<text x="249.3" y="86.1">B7</text>
<text x="257.2" y="86.1">A2</text>
<text x="257.2" y="88.6">A3</text>
<text x="261.1" y="84.8">3</text>
<text x="261.1" y="87.3">4</text>
<text x="261.1" y="89.9">5</text>
<text x="139.2" y="92.1">M2A</text>
<text x="139.3" y="94.7">M2B</text>
<text x="145.9" y="93.6">11</text>
<text x="145.9" y="91.1">10</text>
<text x="180" y="93.6">4</text>
<text x="180" y="91.1">5</text>
<text x="182.3" y="94.9">OUTB</text>
<text x="182.3" y="92.4">Encoder+</text>
<text x="245.9" y="94.9">14</text>
<text x="245.9" y="92.4">15</text>
<text x="249.3" y="93.6">B4</text>
<text x="249.3" y="91.1">B5</text>
<text x="257.2" y="91.1">A4</text>
<text x="257.2" y="93.6">A5</text>
<text x="261.1" y="92.4">6</text>
<text x="261.1" y="94.9">7</text>
<text x="180" y="96.2">3</text>
<text x="182.3" y="97.4">OUTA</text>
<text x="245.9" y="100">12</text>
<text x="245.9" y="97.4">13</text>
<text x="249.3" y="101.2">B1</text>
<text x="249.3" y="98.7">B2</text>
<text x="249.3" y="96.2">B3</text>
<text x="257.2" y="96.2">A6</text>
<text x="257.2" y="98.7">A7</text>
<text x="257.2" y="101.2">A8</text>
<text x="261.1" y="97.4">8</text>
<text x="261.1" y="100">9</text>
<text x="246" y="102.5">11</text>
<text x="249.3" y="103.8">VB</text>
<text x="256.9" y="103.8">OE</text>
<text x="261.1" y="102.5">10</text>
</g>
<g font-size="2.4">
<text x="180" y="19">1</text>
<text x="180" y="21.6">2</text>
<text x="182.3" y="20.3">MotorGND</text>
<text x="182.3" y="22.8">EncoderGND</text>
<text x="180" y="51.9">1</text>
<text x="180" y="49.4">2</text>
<text x="182.3" y="53.2">MotorGND</text>
<text x="182.3" y="50.6">EncoderGND</text>
<text x="180" y="68.4">1</text>
<text x="180" y="70.9">2</text>
<text x="182.3" y="69.6">MotorGND</text>
<text x="182.3" y="72.1">EncoderGND</text>
<text x="245.9" y="79.7">20</text>
<text x="249.3" y="81">GND</text>
<text x="180" y="101.2">1</text>
<text x="180" y="98.7">2</text>
<text x="182.3" y="100">EncoderGND</text>
<text x="182.3" y="102.5">MotorGND</text>
</g>
<g font-size="2.4" fill="#f00">
<text x="261.1" y="22.8">6</text>
<text x="261.1" y="20.3">7</text>
<text x="261.1" y="27.9">4</text>
<text x="261.1" y="25.3">5</text>
<text x="261.1" y="35.5">1</text>
<text x="261.1" y="32.9">2</text>
<text x="261.1" y="30.4">3</text>
</g>
<g font-size="2.4" fill="#93c">
<text x="264" y="23.8">RX</text>
<text x="264" y="21.3">GND</text>
<text x="264" y="28.9">VCC-5</text>
<text x="264" y="26.4">TX</text>
<text x="264" y="33.9">MOTOCTL</text>
<text x="264" y="31.4">GND</text>
<text x="264" y="36.5">VMOTO</text>
</g>
<g font-size="2.4" fill="#800000">
<text x="10" y="95.4">1</text>
<text x="54.1" y="95.4">2</text>
<text x="10" y="100.5">3</text>
<text x="15.6" y="97.2">3V3</text>
<text x="46.9" y="97.2">5V</text>
<text x="54.1" y="100.5">4</text>
<text x="10" y="105.5">5</text>
<text x="15.6" y="102.2">GPIO2</text>
<text x="15.6" y="107.3">GPIO3</text>
<text x="44.5" y="107.3">GND</text>
<text x="46.9" y="102.2">5V</text>
<text x="54.1" y="105.5">6</text>
<text x="10" y="110.6">7</text>
<text x="15.6" y="112.4">GPIO4</text>
<text x="35.2" y="112.4">GPIO14_TXD</text>
<text x="54.1" y="110.6">8</text>
<text x="10" y="115.7">9</text>
<text x="15.6" y="117.4">GND</text>
<text x="35" y="117.4">GPIO15_RXD</text>
<text x="54.1" y="115.7">10</text>
<text x="8.7" y="125.8">13</text>
<text x="8.9" y="120.7">11</text>
<text x="15.6" y="122.5">GPIO17</text>
<text x="41.3" y="122.5">GPIO18</text>
<text x="54.1" y="120.7">12</text>
<text x="54.1" y="125.8">14</text>
<text x="8.7" y="130.8">15</text>
<text x="15.6" y="127.5">GPIO27</text>
<text x="44.5" y="127.5">GND</text>
<text x="54.1" y="130.8">16</text>
<text x="8.7" y="135.9">17</text>
<text x="15.6" y="132.6">GPIO22</text>
<text x="15.6" y="137.7">3V3</text>
<text x="41.3" y="132.6">GPIO23</text>
<text x="41.3" y="137.7">GPIO24</text>
<text x="54.1" y="135.9">18</text>
<text x="8.7" y="140.9">19</text>
<text x="15.6" y="142.7">GPIO10</text>
<text x="44.5" y="142.7">GND</text>
<text x="54.1" y="140.9">20</text>
<text x="8.7" y="146">21</text>
<text x="15.6" y="147.8">GPIO9</text>
<text x="41.3" y="147.8">GPIO25</text>
<text x="54.1" y="146">22</text>
<text x="8.7" y="151.1">23</text>
<text x="15.6" y="152.8">GPIO11</text>
<text x="42.6" y="152.8">GPIO8</text>
<text x="54.1" y="151.1">24</text>
<text x="8.7" y="156.1">25</text>
<text x="8.7" y="161.2">27</text>
<text x="15.6" y="157.9">GND</text>
<text x="42.6" y="157.9">GPIO7</text>
<text x="54.1" y="156.1">26</text>
<text x="54.1" y="161.2">28</text>
<text x="8.7" y="166.2">29</text>
<text x="15.6" y="163">ID_SD</text>
<text x="42.8" y="163">ID_SC</text>
<text x="54.1" y="166.2">30</text>
<text x="8.7" y="171.3">31</text>
<text x="15.6" y="168">GPIO5</text>
<text x="15.6" y="173.1">GPIO6</text>
<text x="41.3" y="173.1">GPIO12</text>
<text x="44.5" y="168">GND</text>
<text x="54.1" y="171.3">32</text>
<text x="8.7" y="176.4">33</text>
<text x="15.6" y="178.1">GPIO13</text>
<text x="44.5" y="178.1">GND</text>
<text x="54.1" y="176.4">34</text>
<text x="8.7" y="181.4">35</text>
<text x="15.6" y="183.2">GPIO19</text>
<text x="41.3" y="183.2">GPIO16</text>
<text x="54.1" y="181.4">36</text>
<text x="8.7" y="186.5">37</text>
<text x="8.7" y="191.5">39</text>
<text x="15.6" y="188.3">GPIO26</text>
<text x="41.3" y="188.3">GPIO20</text>
<text x="54.1" y="186.5">38</text>
<text x="54.1" y="191.5">40</text>
<text x="15.6" y="193.3">GND</text>
<text x="41.3" y="193.3">GPIO21</text>
</g>
<g font-size="2.2" fill="#000080">
<text x="154.3" y="23.9">0.1uF</text>
<text x="154.5" y="49.1">0.1uF</text>
</g>
<g font-size="1.9" fill="#00f">
<text x="261" y="52.2">ITG/MPU</text>
<text x="261" y="57.2">(MPU6050)</text>
<text x="261" y="54.7">GY-521</text>
</g>
<g font-size="1.5" fill="#a54b4b">
<text x="146.7" y="133.8" transform="rotate(-90 146.7 133.8)">1</text>
<text x="151.7" y="133.8" transform="rotate(-90 151.7 133.8)">2</text>
<text x="147.9" y="141.7" transform="rotate(-90 147.9 141.7)">IN+</text>
<text x="153" y="141.3" transform="rotate(-90 153 141.3)">IN-</text>
<text x="147.9" y="149.6" transform="rotate(-90 147.9 149.6)">OUT+</text>
<text x="153" y="149.6" transform="rotate(-90 153 149.6)">OUT-</text>
<text x="146.7" y="155.8" transform="rotate(-90 146.7 155.8)">3</text>
<text x="151.7" y="155.8" transform="rotate(-90 151.7 155.8)">4</text>
</g>
<g font-size="1.3" fill="#00f">
<text x="266.1" y="62.3">Z</text>
<text x="268.6" y="64.8">X</text>
<text x="261" y="67.3">Y</text>
</g>
</svg>
